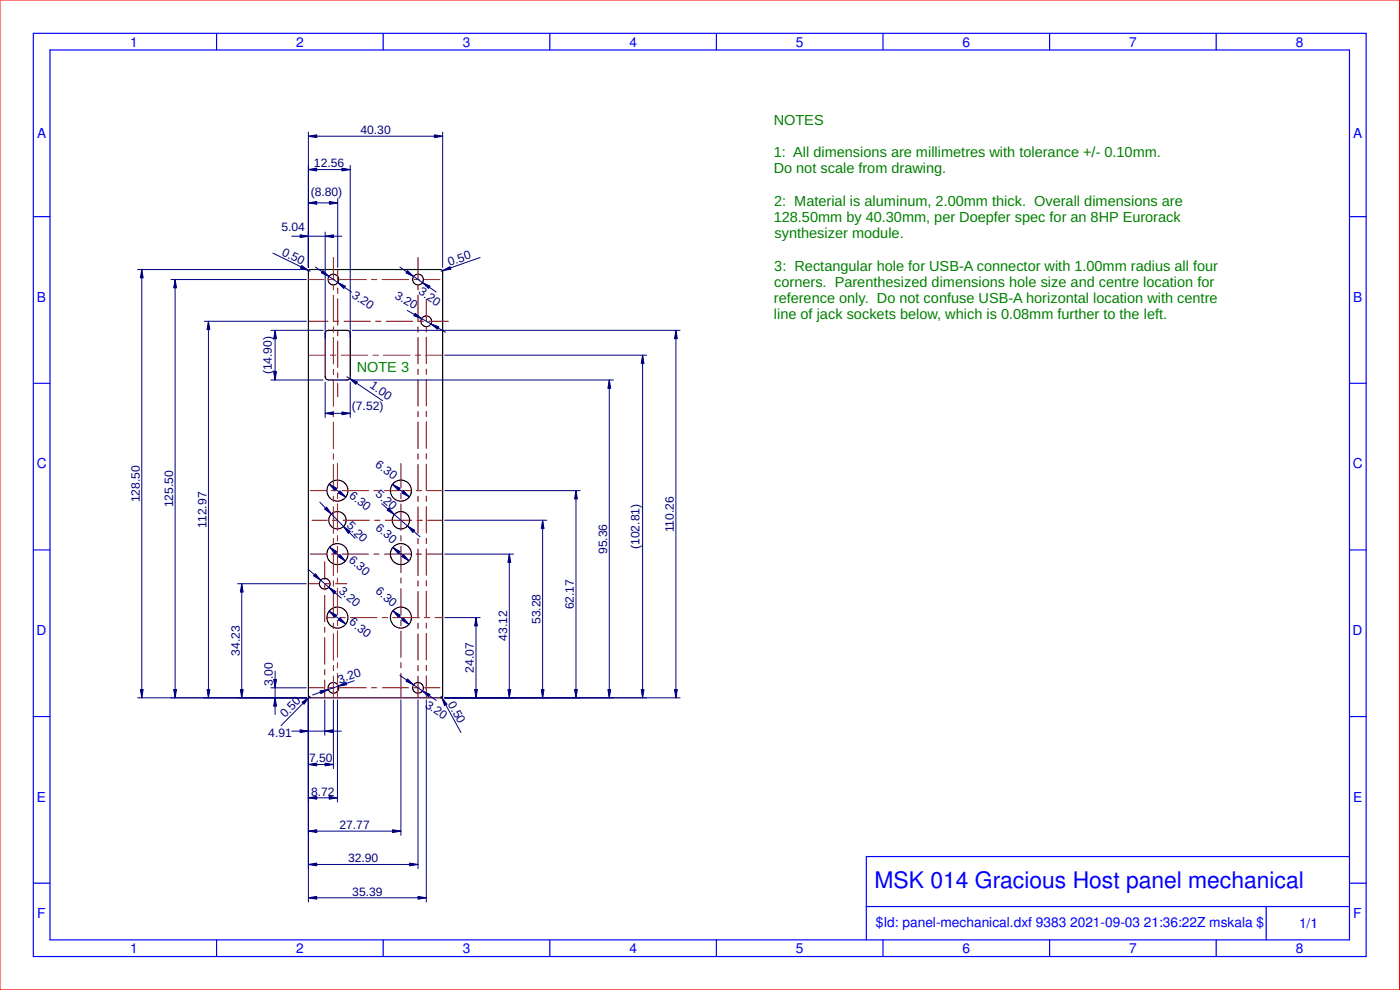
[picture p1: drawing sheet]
<svg xmlns="http://www.w3.org/2000/svg" width="420mm" height="297mm" viewBox="0 0 420 297" stroke-linecap="round" stroke-linejoin="round" font-family="sans-serif">
<g fill="none" stroke="#00f" stroke-width=".35">
<path d="M10 10h400v277h-400zM15 15h390v267h-390zM65 10v5M115 10v5M165 10v5M215 10v5M265 10v5M315 10v5M365 10v5M10 65h5M405 65h5M10 115h5"/>
<path d="M405 115h5M10 165h5M405 165h5M10 215h5M405 215h5M405 257h-145v25M10 265h5M260 272h145M380 272v10M405 265h5M65 282v5M115 282v5"/>
<path d="M165 282v5M215 282v5M265 282v5M315 282v5M365 282v5"/>
</g>
<g fill="none" stroke="#000" stroke-width=".35">
<path d="M92.7 81l39.7-.1 .4 .3 .1 127.7-.4 .4-39.4 .1-.5-.4v-127.6z"/>
<circle cx="100.1" cy="83.9" r="1.6"/>
<circle cx="125.5" cy="83.9" r="1.6"/>
<circle cx="127.9" cy="96.4" r="1.6"/>
<circle cx="101.3" cy="147.2" r="3.2"/>
<circle cx="120.3" cy="147.2" r="3.1"/>
<circle cx="97.5" cy="175.1" r="1.6"/>
<circle cx="101.3" cy="166.3" r="3.2"/>
<circle cx="120.3" cy="166.3" r="3.1"/>
<circle cx="101.3" cy="185.3" r="3.2"/>
<circle cx="120.3" cy="185.3" r="3.1"/>
<circle cx="100.1" cy="206.4" r="1.6"/>
<circle cx="125.5" cy="206.4" r="1.6"/>
</g>
<path d="M0 0h420v297h-420z" fill="none" stroke="#f00" stroke-width=".3"/>
<path d="M81.9 75.9l11.2 5.5" fill="none" stroke="#000080" stroke-width=".3"/>
<path d="M90.5 79.7l2.1 1.5-2.4-.8z" fill="#000080"/>
<path d="M90.5 79.7l2.1 1.5-2.4-.8z" fill="#000080" stroke="#000080" stroke-width=".3"/>
<path d="M144.1 77.3l-11.7 4.1" fill="none" stroke="#000080" stroke-width=".3"/>
<path d="M132.8 81.2l2.2-1.2 .3 .8z" fill="#000080"/>
<path d="M132.8 81.2l2.2-1.2 .3 .8z" fill="#000080" stroke="#000080" stroke-width=".3"/>
<path d="M93.1 208.9l-8.8 8.8" fill="none" stroke="#000080" stroke-width=".3"/>
<path d="M90.6 210.7l2.1-1.5-1.5 2.1z" fill="#000080"/>
<path d="M90.6 210.7l2.1-1.5-1.5 2.1z" fill="#000080" stroke="#000080" stroke-width=".3"/>
<path d="M132.4 208.9l5.9 10.9" fill="none" stroke="#000080" stroke-width=".3"/>
<path d="M132.6 209.3l1.6 2-.8 .4z" fill="#000080"/>
<path d="M132.6 209.3l1.6 2-.8 .4z" fill="#000080" stroke="#000080" stroke-width=".3"/>
<g fill="none" stroke="#000" stroke-width=".35">
<path d="M97.9 99.4l.6-.3h5.7l.8 .6 .1 13.4-.6 .8-6 .1-.8-.6-.1-13.3z"/>
<circle cx="101.3" cy="156.1" r="2.6"/>
<circle cx="120.3" cy="156.1" r="2.6"/>
</g>
<g fill="none" stroke="#800000" stroke-width=".3">
<path d="M100.1 77.3v6.5M125.5 77.3v6.5M92.6 83.9h4.6M92.6 96.4h5.9M98.8 83.9h1.6M100.1 85.4v1.6M100.1 88.6v7.9M100.1 98.1v1.6M100.1 96.4h1.5M101.4 80.9v4M101.4 86.5v1.5M101.4 89.6v8"/>
<path d="M101.4 99.2v1.5M102 83.9h7.9M103.2 96.4h8M111.5 83.9h1.6M112.8 96.4h1.5M114.7 83.9h7.9M115.9 96.4h8M124.2 83.9h1.6M125.5 85.4v1.6M125.5 88.6v7.9M125.5 98.1v1.6M125.5 96.4h1.5"/>
<path d="M127.4 83.9h4.7M127.9 89.8v6.6M127.9 98v1.6M128.6 96.4h5.9M92.6 106.6h5M99.2 106.6h1.6M100.1 101.3v7.9M100.1 110.8v1.6M100.1 114v7.9M101.4 102.3v8M101.4 111.9v1.5M101.4 115v4"/>
<path d="M102.4 106.6h7.9M111.9 106.6h1.6M115.1 106.6h7.9M124.6 106.6h1.6M125.5 101.3v7.9M125.5 110.8v1.6M125.5 114v7.9M127.8 106.6h5.1M127.9 101.2v7.9M127.9 110.7v1.6M127.9 113.9v7.9M100.1 123.5v1.6"/>
<path d="M100.1 126.7v7.9M100.1 136.2v1.6M100.1 139.4v7.9M101.3 139.1v7.3M120.3 139.1v7.3M125.5 123.5v1.6M125.5 126.7v7.9M125.5 136.2v1.6M125.5 139.4v7.9M127.9 123.4v1.6M127.9 126.6v7.9M127.9 136.1v1.6"/>
<path d="M127.9 139.3v7.9M93.1 147.2h4.8M93.7 156.1h4.5M99.5 147.2h1.6M99.8 156.1h1.6M100.1 148.9v1.6M100.1 152.1v7.9M101.3 148v1.6M101.3 151.2v7.9M102.7 147.2h7.9M102.9 156.1h8M112.2 147.2h1.6"/>
<path d="M112.5 156.1h1.6M115.4 147.2h7.9M115.6 156.1h8M120.3 148v1.6M120.3 151.2v7.9M124.9 147.2h1.6M125.2 156.1h1.6M125.5 148.9v1.6M125.5 152.1v7.9M127.9 148.8v1.6M127.9 152v7.9M128.1 147.2h4.8"/>
<path d="M128.3 156.1h4.6M92.6 175.1h3.3M93.1 166.3h4.8M97.5 168.5v5.4M97.5 175.5v1.6M97.5 178.6v8M97.5 175.1h1.6M99.5 166.3h1.6M100.1 161.6v1.6M100.1 164.8v7.9M100.1 174.3v1.6M100.1 177.5v7.9"/>
<path d="M100.7 175.1h3.4M101.3 160.7v1.6M101.3 163.9v7.9M101.3 173.4v1.6M101.3 176.6v7.9M102.7 166.3h7.9M112.2 166.3h1.6M115.4 166.3h7.9M120.3 160.7v1.6M120.3 163.9v7.9M120.3 173.4v1.6M120.3 176.6v7.9"/>
<path d="M124.9 166.3h1.6M125.5 161.6v1.6M125.5 164.8v7.9M125.5 174.3v1.6M125.5 177.5v7.9M127.9 161.5v1.6M127.9 164.7v7.9M127.9 174.2v1.6M127.9 177.4v7.9M128.1 166.3h4.8M97.5 188.2v1.6M97.5 191.3v8"/>
<path d="M98.1 185.3h2.3M100.1 187v1.6M100.1 190.2v7.9M100.1 199.7v1.6M101.3 186.1v1.6M101.3 189.3v7.9M101.3 198.8v1.6M102 185.3h1.6M105.2 185.3h7.9M114.7 185.3h1.6M117.9 185.3h7.9M120.3 186.1v1.6"/>
<path d="M120.3 189.3v7.9M120.3 198.8v1.6M125.5 187v1.6M125.5 190.2v7.9M125.5 199.7v1.6M127.4 185.3h1.6M127.9 186.9v1.6M127.9 190.1v7.9M127.9 199.6v1.6M130.6 185.3h2.3M92.6 206.4h4.6M97.5 200.9v1.6"/>
<path d="M97.5 204v5.4M98.8 206.4h1.6M100.1 202.9v6.5M101.3 202v7.4M102 206.4h7.9M111.5 206.4h1.6M114.7 206.4h7.9M120.3 202v7.4M124.2 206.4h1.6M125.5 202.9v6.5M127.4 206.4h4.7M127.9 202.8v6.6"/>
</g>
<path d="M41.3 80.9h50.6M42.6 80.9v128.5M41.3 209.4h50.6" fill="none" stroke="#000080" stroke-width=".3"/>
<path d="M42.1 206.9h.9l-.4 2.5z" fill="#000080"/>
<path d="M42.1 206.9h.9l-.4 2.5z" fill="#000080" stroke="#000080" stroke-width=".3"/>
<path d="M42.6 80.9l.4 2.5h-.9z" fill="#000080"/>
<path d="M42.6 80.9l.4 2.5h-.9z" fill="#000080" stroke="#000080" stroke-width=".3"/>
<path d="M81.3 209.4h10.6M81.3 206.4h10.6M82.6 201.4v13" fill="none" stroke="#000080" stroke-width=".3"/>
<path d="M82.6 209.4l.4 2.5h-.9z" fill="#000080"/>
<path d="M82.6 209.4l.4 2.5h-.9z" fill="#000080" stroke="#000080" stroke-width=".3"/>
<path d="M82.1 203.9h.9l-.4 2.5z" fill="#000080"/>
<path d="M82.1 203.9h.9l-.4 2.5z" fill="#000080" stroke="#000080" stroke-width=".3"/>
<path d="M71.3 175.1h20.6M72.6 175.1v34.3M71.3 209.4h20.6" fill="none" stroke="#000080" stroke-width=".3"/>
<path d="M72.1 206.9h.9l-.4 2.5z" fill="#000080"/>
<path d="M72.1 206.9h.9l-.4 2.5z" fill="#000080" stroke="#000080" stroke-width=".3"/>
<path d="M72.6 175.1l.4 2.5h-.9z" fill="#000080"/>
<path d="M72.6 175.1l.4 2.5h-.9z" fill="#000080" stroke="#000080" stroke-width=".3"/>
<path d="M61.3 96.4h30.6M62.6 96.4v113M61.3 209.4h30.6" fill="none" stroke="#000080" stroke-width=".3"/>
<path d="M62.1 206.9h.9l-.4 2.5z" fill="#000080"/>
<path d="M62.1 206.9h.9l-.4 2.5z" fill="#000080" stroke="#000080" stroke-width=".3"/>
<path d="M62.6 96.4l.4 2.5h-.9z" fill="#000080"/>
<path d="M62.6 96.4l.4 2.5h-.9z" fill="#000080" stroke="#000080" stroke-width=".3"/>
<path d="M51.3 83.9h40.6M52.6 83.9v125.5M51.3 209.4h40.6" fill="none" stroke="#000080" stroke-width=".3"/>
<path d="M52.1 206.9h.9l-.4 2.5z" fill="#000080"/>
<path d="M52.1 206.9h.9l-.4 2.5z" fill="#000080" stroke="#000080" stroke-width=".3"/>
<path d="M52.6 83.9l.4 2.5h-.9z" fill="#000080"/>
<path d="M52.6 83.9l.4 2.5h-.9z" fill="#000080" stroke="#000080" stroke-width=".3"/>
<path d="M92.6 59.6v20.7M101.4 59.6v20.7M92.6 60.9h8.8" fill="none" stroke="#000080" stroke-width=".3"/>
<path d="M92.6 60.9l2.5-.4v.8z" fill="#000080"/>
<path d="M92.6 60.9l2.5-.4v.8z" fill="#000080" stroke="#000080" stroke-width=".3"/>
<path d="M98.9 60.5l2.5 .4-2.5 .4z" fill="#000080"/>
<path d="M98.9 60.5l2.5 .4-2.5 .4z" fill="#000080" stroke="#000080" stroke-width=".3"/>
<path d="M92.6 39.6v40.7M132.9 39.6v40.7M92.6 40.9h40.3" fill="none" stroke="#000080" stroke-width=".3"/>
<path d="M92.6 40.9l2.5-.4v.8z" fill="#000080"/>
<path d="M92.6 40.9l2.5-.4v.8z" fill="#000080" stroke="#000080" stroke-width=".3"/>
<path d="M130.4 40.5l2.5 .4-2.5 .4z" fill="#000080"/>
<path d="M130.4 40.5l2.5 .4-2.5 .4z" fill="#000080" stroke="#000080" stroke-width=".3"/>
<path d="M97.6 114.6v10.7M105.1 114.6v10.7M97.6 124h7.5" fill="none" stroke="#000080" stroke-width=".3"/>
<path d="M97.6 124l2.5-.4v.8z" fill="#000080"/>
<path d="M97.6 124l2.5-.4v.8z" fill="#000080" stroke="#000080" stroke-width=".3"/>
<path d="M102.6 123.6l2.5 .4-2.5 .4z" fill="#000080"/>
<path d="M102.6 123.6l2.5 .4-2.5 .4z" fill="#000080" stroke="#000080" stroke-width=".3"/>
<path d="M81.3 99.1h15.7M82.6 99.1v14.9M81.3 114h15.7" fill="none" stroke="#000080" stroke-width=".3"/>
<path d="M82.1 111.5h.9l-.4 2.5z" fill="#000080"/>
<path d="M82.1 111.5h.9l-.4 2.5z" fill="#000080" stroke="#000080" stroke-width=".3"/>
<path d="M82.6 99.1l.4 2.5h-.9z" fill="#000080"/>
<path d="M82.6 99.1l.4 2.5h-.9z" fill="#000080" stroke="#000080" stroke-width=".3"/>
<path d="M87.6 70.9h15" fill="none" stroke="#000080" stroke-width=".3"/>
<path d="M90.1 70.5l2.5 .4-2.5 .4z" fill="#000080"/>
<path d="M90.1 70.5l2.5 .4-2.5 .4z" fill="#000080" stroke="#000080" stroke-width=".3"/>
<path d="M97.6 70.9l2.5-.4v.8z" fill="#000080"/>
<path d="M97.6 70.9l2.5-.4v.8z" fill="#000080" stroke="#000080" stroke-width=".3"/>
<path d="M92.6 50.9h12.5M92.6 69.6v10.7M97.6 69.6v31.9" fill="none" stroke="#000080" stroke-width=".3"/>
<path d="M92.6 50.9l2.5-.4v.8z" fill="#000080"/>
<path d="M92.6 50.9l2.5-.4v.8z" fill="#000080" stroke="#000080" stroke-width=".3"/>
<path d="M102.6 50.5l2.5 .4-2.5 .4z" fill="#000080"/>
<path d="M102.6 50.5l2.5 .4-2.5 .4z" fill="#000080" stroke="#000080" stroke-width=".3"/>
<path d="M92.6 49.6v30.7M105.1 49.6v51.9M87.6 219.4h14.9M92.6 210v10.6M97.5 210v10.6" fill="none" stroke="#000080" stroke-width=".3"/>
<path d="M90.1 219l2.5 .4-2.5 .4z" fill="#000080"/>
<path d="M90.1 219l2.5 .4-2.5 .4z" fill="#000080" stroke="#000080" stroke-width=".3"/>
<path d="M97.5 219.4l2.5-.4v.8z" fill="#000080"/>
<path d="M97.5 219.4l2.5-.4v.8z" fill="#000080" stroke="#000080" stroke-width=".3"/>
<path d="M92.6 210v20.6M100.1 210v20.6M92.6 229.4h7.5" fill="none" stroke="#000080" stroke-width=".3"/>
<path d="M92.6 229.4l2.5-.4v.8z" fill="#000080"/>
<path d="M92.6 229.4l2.5-.4v.8z" fill="#000080" stroke="#000080" stroke-width=".3"/>
<path d="M97.6 229l2.5 .4-2.5 .4z" fill="#000080"/>
<path d="M97.6 229l2.5 .4-2.5 .4z" fill="#000080" stroke="#000080" stroke-width=".3"/>
<path d="M92.6 210v30.6M101.3 210v30.6M92.6 239.4h8.7" fill="none" stroke="#000080" stroke-width=".3"/>
<path d="M92.6 239.4l2.5-.4v.8z" fill="#000080"/>
<path d="M92.6 239.4l2.5-.4v.8z" fill="#000080" stroke="#000080" stroke-width=".3"/>
<path d="M98.8 239l2.5 .4-2.5 .4z" fill="#000080"/>
<path d="M98.8 239l2.5 .4-2.5 .4z" fill="#000080" stroke="#000080" stroke-width=".3"/>
<path d="M92.6 210v40.6M120.3 210v40.6M92.6 249.4h27.7" fill="none" stroke="#000080" stroke-width=".3"/>
<path d="M92.6 249.4l2.5-.4v.8z" fill="#000080"/>
<path d="M92.6 249.4l2.5-.4v.8z" fill="#000080" stroke="#000080" stroke-width=".3"/>
<path d="M117.8 249l2.5 .4-2.5 .4z" fill="#000080"/>
<path d="M117.8 249l2.5 .4-2.5 .4z" fill="#000080" stroke="#000080" stroke-width=".3"/>
<path d="M92.6 210v50.6M125.5 210v50.6M92.6 259.4h32.9" fill="none" stroke="#000080" stroke-width=".3"/>
<path d="M92.6 259.4l2.5-.4v.8z" fill="#000080"/>
<path d="M92.6 259.4l2.5-.4v.8z" fill="#000080" stroke="#000080" stroke-width=".3"/>
<path d="M123 259l2.5 .4-2.5 .4z" fill="#000080"/>
<path d="M123 259l2.5 .4-2.5 .4z" fill="#000080" stroke="#000080" stroke-width=".3"/>
<path d="M92.6 210v60.6M127.9 210v60.6M92.6 269.4h35.3" fill="none" stroke="#000080" stroke-width=".3"/>
<path d="M92.6 269.4l2.5-.4v.8z" fill="#000080"/>
<path d="M92.6 269.4l2.5-.4v.8z" fill="#000080" stroke="#000080" stroke-width=".3"/>
<path d="M125.4 269l2.5 .4-2.5 .4z" fill="#000080"/>
<path d="M125.4 269l2.5 .4-2.5 .4z" fill="#000080" stroke="#000080" stroke-width=".3"/>
<path d="M133.5 185.3h10.6M142.9 185.3v24.1M133.5 209.4h10.6" fill="none" stroke="#000080" stroke-width=".3"/>
<path d="M142.4 206.9h.9l-.4 2.5z" fill="#000080"/>
<path d="M142.4 206.9h.9l-.4 2.5z" fill="#000080" stroke="#000080" stroke-width=".3"/>
<path d="M142.9 185.3l.4 2.5h-.9z" fill="#000080"/>
<path d="M142.9 185.3l.4 2.5h-.9z" fill="#000080" stroke="#000080" stroke-width=".3"/>
<path d="M133.5 166.3h20.6M152.9 166.3v43.1M133.5 209.4h20.6" fill="none" stroke="#000080" stroke-width=".3"/>
<path d="M152.4 206.9h.9l-.4 2.5z" fill="#000080"/>
<path d="M152.4 206.9h.9l-.4 2.5z" fill="#000080" stroke="#000080" stroke-width=".3"/>
<path d="M152.9 166.3l.4 2.5h-.9z" fill="#000080"/>
<path d="M152.9 166.3l.4 2.5h-.9z" fill="#000080" stroke="#000080" stroke-width=".3"/>
<path d="M133.5 156.1h30.6M162.9 156.1v53.3M133.5 209.4h30.6" fill="none" stroke="#000080" stroke-width=".3"/>
<path d="M162.4 206.9h.9l-.4 2.5z" fill="#000080"/>
<path d="M162.4 206.9h.9l-.4 2.5z" fill="#000080" stroke="#000080" stroke-width=".3"/>
<path d="M162.9 156.1l.4 2.5h-.9z" fill="#000080"/>
<path d="M162.9 156.1l.4 2.5h-.9z" fill="#000080" stroke="#000080" stroke-width=".3"/>
<path d="M133.5 147.2h40.6M172.9 147.2v62.2M133.5 209.4h40.6" fill="none" stroke="#000080" stroke-width=".3"/>
<path d="M172.4 206.9h.9l-.4 2.5z" fill="#000080"/>
<path d="M172.4 206.9h.9l-.4 2.5z" fill="#000080" stroke="#000080" stroke-width=".3"/>
<path d="M172.9 147.2l.4 2.5h-.9z" fill="#000080"/>
<path d="M172.9 147.2l.4 2.5h-.9z" fill="#000080" stroke="#000080" stroke-width=".3"/>
<path d="M182.9 114v95.4" fill="none" stroke="#000080" stroke-width=".3"/>
<path d="M182.4 206.9h.9l-.4 2.5z" fill="#000080"/>
<path d="M182.4 206.9h.9l-.4 2.5z" fill="#000080" stroke="#000080" stroke-width=".3"/>
<path d="M182.9 114l.4 2.5h-.9z" fill="#000080"/>
<path d="M182.9 114l.4 2.5h-.9z" fill="#000080" stroke="#000080" stroke-width=".3"/>
<path d="M105.7 114h78.4M133.5 106.6h60.6M192.9 106.6v102.8M133.5 209.4h60.6" fill="none" stroke="#000080" stroke-width=".3"/>
<path d="M192.4 206.9h.9l-.4 2.5z" fill="#000080"/>
<path d="M192.4 206.9h.9l-.4 2.5z" fill="#000080" stroke="#000080" stroke-width=".3"/>
<path d="M192.9 106.6l.4 2.5h-.9z" fill="#000080"/>
<path d="M192.9 106.6l.4 2.5h-.9z" fill="#000080" stroke="#000080" stroke-width=".3"/>
<path d="M104.1 113l10.7 7.2" fill="none" stroke="#000080" stroke-width=".3"/>
<path d="M104.9 113.6l2.3 1-.4 .7z" fill="#000080"/>
<path d="M104.9 113.6l2.3 1-.4 .7z" fill="#000080" stroke="#000080" stroke-width=".3"/>
<path d="M98.8 145.3l5 3.8" fill="none" stroke="#000080" stroke-width=".3"/>
<path d="M98.8 145.3l2.2 1.2-.5 .6z" fill="#000080"/>
<path d="M98.8 145.3l2.2 1.2-.5 .6z" fill="#000080" stroke="#000080" stroke-width=".3"/>
<path d="M102 147.3l1.8 1.8-2.3-1.2z" fill="#000080"/>
<path d="M102 147.3l1.8 1.8-2.3-1.2z" fill="#000080" stroke="#000080" stroke-width=".3"/>
<path d="M117.8 145.3l5.1 3.8" fill="none" stroke="#000080" stroke-width=".3"/>
<path d="M121.1 147.3l1.8 1.8-2.3-1.2z" fill="#000080"/>
<path d="M121.1 147.3l1.8 1.8-2.3-1.2z" fill="#000080" stroke="#000080" stroke-width=".3"/>
<path d="M117.8 145.3l2.2 1.2-.4 .7z" fill="#000080"/>
<path d="M117.8 145.3l2.2 1.2-.4 .7z" fill="#000080" stroke="#000080" stroke-width=".3"/>
<path d="M96 150.7l10.6 10.8" fill="none" stroke="#000080" stroke-width=".3"/>
<path d="M97.4 152.7l.6-.5 1.5 2z" fill="#000080"/>
<path d="M97.4 152.7l.6-.5 1.5 2z" fill="#000080" stroke="#000080" stroke-width=".3"/>
<path d="M103.1 158l2 1.5-.6 .5z" fill="#000080"/>
<path d="M103.1 158l2 1.5-.6 .5z" fill="#000080" stroke="#000080" stroke-width=".3"/>
<path d="M98.9 164.2l4.7 4.1" fill="none" stroke="#000080" stroke-width=".3"/>
<path d="M98.9 164.2l2.2 1.3-.6 .6z" fill="#000080"/>
<path d="M98.9 164.2l2.2 1.3-.6 .6z" fill="#000080" stroke="#000080" stroke-width=".3"/>
<path d="M102 166.4l1.6 1.9-2.1-1.3z" fill="#000080"/>
<path d="M102 166.4l1.6 1.9-2.1-1.3z" fill="#000080" stroke="#000080" stroke-width=".3"/>
<path d="M117.9 164.2l4.8 4.1" fill="none" stroke="#000080" stroke-width=".3"/>
<path d="M117.9 164.2l2.2 1.3-.5 .7z" fill="#000080"/>
<path d="M117.9 164.2l2.2 1.3-.5 .7z" fill="#000080" stroke="#000080" stroke-width=".3"/>
<path d="M121.1 166.4l1.6 1.9-2.1-1.3z" fill="#000080"/>
<path d="M121.1 166.4l1.6 1.9-2.1-1.3z" fill="#000080" stroke="#000080" stroke-width=".3"/>
<path d="M114.6 151.1l11.5 10" fill="none" stroke="#000080" stroke-width=".3"/>
<path d="M116.7 152.4l1.7 2-2.2-1.3z" fill="#000080"/>
<path d="M116.7 152.4l1.7 2-2.2-1.3z" fill="#000080" stroke="#000080" stroke-width=".3"/>
<path d="M122.3 157.8l2.2 1.3-.6 .6z" fill="#000080"/>
<path d="M122.3 157.8l2.2 1.3-.6 .6z" fill="#000080" stroke="#000080" stroke-width=".3"/>
<path d="M98.8 183.4l5 3.8" fill="none" stroke="#000080" stroke-width=".3"/>
<path d="M98.8 183.4l2.2 1.2-.5 .6z" fill="#000080"/>
<path d="M98.8 183.4l2.2 1.2-.5 .6z" fill="#000080" stroke="#000080" stroke-width=".3"/>
<path d="M102 185.4l1.8 1.8-2.3-1.2z" fill="#000080"/>
<path d="M102 185.4l1.8 1.8-2.3-1.2z" fill="#000080" stroke="#000080" stroke-width=".3"/>
<path d="M117.9 183.3l4.8 4" fill="none" stroke="#000080" stroke-width=".3"/>
<path d="M117.9 183.3l2.2 1.3-.5 .6z" fill="#000080"/>
<path d="M117.9 183.3l2.2 1.3-.5 .6z" fill="#000080" stroke="#000080" stroke-width=".3"/>
<path d="M121.1 185.4l1.6 1.9-2.2-1.3z" fill="#000080"/>
<path d="M121.1 185.4l1.6 1.9-2.2-1.3z" fill="#000080" stroke="#000080" stroke-width=".3"/>
<path d="M92.5 170.8l9.9 8.7" fill="none" stroke="#000080" stroke-width=".3"/>
<path d="M98.7 176.2l2.1 1.3-.5 .7z" fill="#000080"/>
<path d="M98.7 176.2l2.1 1.3-.5 .7z" fill="#000080" stroke="#000080" stroke-width=".3"/>
<path d="M94.6 172.1l1.7 2-2.2-1.3z" fill="#000080"/>
<path d="M94.6 172.1l1.7 2-2.2-1.3z" fill="#000080" stroke="#000080" stroke-width=".3"/>
<path d="M106.3 204.2l-12.5 4.3" fill="none" stroke="#000080" stroke-width=".3"/>
<path d="M96 207.3l2.5-.4-2.2 1.2z" fill="#000080"/>
<path d="M96 207.3l2.5-.4-2.2 1.2z" fill="#000080" stroke="#000080" stroke-width=".3"/>
<path d="M101.6 205.9l2.2-1.2 .3 .7z" fill="#000080"/>
<path d="M101.6 205.9l2.2-1.2 .3 .7z" fill="#000080" stroke="#000080" stroke-width=".3"/>
<path d="M120 202.6l10.9 7.5" fill="none" stroke="#000080" stroke-width=".3"/>
<path d="M126.8 207.3l2.3 1.1-.5 .6z" fill="#000080"/>
<path d="M126.8 207.3l2.3 1.1-.5 .6z" fill="#000080" stroke="#000080" stroke-width=".3"/>
<path d="M122.3 203.7l1.8 1.8-2.3-1.1z" fill="#000080"/>
<path d="M122.3 203.7l1.8 1.8-2.3-1.1z" fill="#000080" stroke="#000080" stroke-width=".3"/>
<path d="M94.6 80.1l10.9 7.5" fill="none" stroke="#000080" stroke-width=".3"/>
<path d="M96.9 81.2l1.8 1.8-2.3-1.1z" fill="#000080"/>
<path d="M96.9 81.2l1.8 1.8-2.3-1.1z" fill="#000080" stroke="#000080" stroke-width=".3"/>
<path d="M101.4 84.8l2.3 1.1-.5 .7z" fill="#000080"/>
<path d="M101.4 84.8l2.3 1.1-.5 .7z" fill="#000080" stroke="#000080" stroke-width=".3"/>
<path d="M120 80.1l10.9 7.5" fill="none" stroke="#000080" stroke-width=".3"/>
<path d="M122.3 81.2l1.8 1.8-2.3-1.1z" fill="#000080"/>
<path d="M122.3 81.2l1.8 1.8-2.3-1.1z" fill="#000080" stroke="#000080" stroke-width=".3"/>
<path d="M126.8 84.8l2.3 1.1-.5 .6z" fill="#000080"/>
<path d="M126.8 84.8l2.3 1.1-.5 .6z" fill="#000080" stroke="#000080" stroke-width=".3"/>
<path d="M122.2 93.1l11.5 6.6" fill="none" stroke="#000080" stroke-width=".3"/>
<path d="M124.6 94l2 1.6-2.4-.9z" fill="#000080"/>
<path d="M124.6 94l2 1.6-2.4-.9z" fill="#000080" stroke="#000080" stroke-width=".3"/>
<path d="M129.3 97.2l2.4 .9-.4 .7z" fill="#000080"/>
<path d="M129.3 97.2l2.4 .9-.4 .7z" fill="#000080" stroke="#000080" stroke-width=".3"/>
<path d="M202.9 99.1v110.3" fill="none" stroke="#000080" stroke-width=".3"/>
<path d="M202.4 206.9h.9l-.4 2.5z" fill="#000080"/>
<path d="M202.4 206.9h.9l-.4 2.5z" fill="#000080" stroke="#000080" stroke-width=".3"/>
<path d="M202.9 99.1l.4 2.5h-.9z" fill="#000080"/>
<path d="M202.9 99.1l.4 2.5h-.9z" fill="#000080" stroke="#000080" stroke-width=".3"/>
<path d="M105.7 99.1h98.4M133.5 209.4h70.6" fill="none" stroke="#000080" stroke-width=".3"/>
<text font-size="6.9" fill="#00f" x="262.5" y="266.3">MSK 014 Gracious Host panel mechanical</text>
<g font-size="4.4" fill="#008000">
<text x="232.2" y="37.4">NOTES</text>
<text x="232.2" y="47.1">1: All dimensions are millimetres with tolerance +/- 0.10mm.</text>
<text x="232.2" y="52">Do not scale from drawing.</text>
<text x="232.3" y="61.7">2: Material is aluminum, 2.00mm thick. Overall dimensions are</text>
<text x="232.2" y="66.6">128.50mm by 40.30mm, per Doepfer spec for an 8HP Eurorack</text>
<text x="232.4" y="71.5">synthesizer module.</text>
<text x="232.4" y="81.2">3: Rectangular hole for USB-A connector with 1.00mm radius all four</text>
<text x="232.4" y="86">corners. Parenthesized dimensions hole size and centre location for</text>
<text x="232.3" y="95.8">line of jack sockets below, which is 0.08mm further to the left.</text>
<text x="232.3" y="90.9">reference only. Do not confuse USB-A horizontal location with centre</text>
<text x="107" y="111.5">NOTE 3</text>
</g>
<g font-size="4.1" fill="#00f">
<text x="39.1" y="14">1</text>
<text x="88.9" y="14">2</text>
<text x="138.9" y="14">3</text>
<text x="188.9" y="14">4</text>
<text x="238.9" y="14">5</text>
<text x="288.9" y="14">6</text>
<text x="338.8" y="14">7</text>
<text x="388.9" y="14">8</text>
<text x="11.1" y="41.5">A</text>
<text x="406.1" y="41.5">A</text>
<text x="11.1" y="90.5">B</text>
<text x="406.1" y="90.5">B</text>
<text x="11" y="140.5">C</text>
<text x="406" y="140.5">C</text>
<text x="10.9" y="190.5">D</text>
<text x="405.9" y="190.5">D</text>
<text x="11.1" y="240.5">E</text>
<text x="406.1" y="240.5">E</text>
<text x="11.1" y="275.5">F</text>
<text x="406.1" y="275.5">F</text>
<text x="262.9" y="278.1">$Id: panel-mechanical.dxf 9383</text>
<text x="321.2" y="278.1">2021-09-03</text>
<text x="343.3" y="278.1">21:36:22Z mskala $</text>
<text x="389.9" y="278.5">1/1</text>
<text x="39.1" y="286">1</text>
<text x="88.9" y="286">2</text>
<text x="138.9" y="286">3</text>
<text x="188.9" y="286">4</text>
<text x="238.9" y="286">5</text>
<text x="288.9" y="286">6</text>
<text x="338.8" y="286">7</text>
<text x="388.9" y="286">8</text>
</g>
<g font-size="3.6" fill="#000080">
<text x="108.2" y="40.3">40.30</text>
<text x="94.2" y="50.3">12.56</text>
<text x="93.3" y="58.9">(8.80)</text>
<text x="84.4" y="69.3">5.04</text>
<text x="84.3" y="76.4" transform="rotate(26 84.3 76.4)">0.50</text>
<text x="134.9" y="79.8" transform="rotate(-19 134.9 79.8)">0.50</text>
<text x="105.4" y="89" transform="rotate(35 105.4 89)">3.20</text>
<text x="118.3" y="89.3" transform="rotate(30 118.3 89.3)">3.20</text>
<text x="125.4" y="88" transform="rotate(34 125.4 88)">3.20</text>
<text x="81.6" y="112.3" transform="rotate(-90 81.6 112.3)">(14.90)</text>
<text x="110.8" y="116.2" transform="rotate(34 110.8 116.2)">1.00</text>
<text x="105.6" y="123.1">(7.52)</text>
<text x="112.4" y="139.9" transform="rotate(37 112.4 139.9)">6.30</text>
<text x="104.6" y="149" transform="rotate(38 104.6 149)">6.30</text>
<text x="112.5" y="148.6" transform="rotate(41 112.5 148.6)">5.20</text>
<text x="41.9" y="150.7" transform="rotate(-90 41.9 150.7)">128.50</text>
<text x="51.9" y="152.2" transform="rotate(-90 51.9 152.2)">125.50</text>
<text x="61.9" y="158.3" transform="rotate(-90 61.9 158.3)">112.97</text>
<text x="103.9" y="157.9" transform="rotate(46 103.9 157.9)">5.20</text>
<text x="112.5" y="158.7" transform="rotate(40 112.5 158.7)">6.30</text>
<text x="202.2" y="159.7" transform="rotate(-90 202.2 159.7)">110.26</text>
<text x="182.2" y="166.2" transform="rotate(-90 182.2 166.2)">95.36</text>
<text x="191.9" y="164.7" transform="rotate(-90 191.9 164.7)">(102.81)</text>
<text x="104.4" y="168.2" transform="rotate(42 104.4 168.2)">6.30</text>
<text x="101.5" y="177.6" transform="rotate(41 101.5 177.6)">3.20</text>
<text x="112.5" y="177.6" transform="rotate(40 112.5 177.6)">6.30</text>
<text x="172.2" y="182.8" transform="rotate(-90 172.2 182.8)">62.17</text>
<text x="104.6" y="187.1" transform="rotate(37 104.6 187.1)">6.30</text>
<text x="162.2" y="187.3" transform="rotate(-90 162.2 187.3)">53.28</text>
<text x="71.9" y="196.8" transform="rotate(-90 71.9 196.8)">34.23</text>
<text x="152.2" y="192.3" transform="rotate(-90 152.2 192.3)">43.12</text>
<text x="142.2" y="201.9" transform="rotate(-90 142.2 201.9)">24.07</text>
<text x="81.9" y="205.8" transform="rotate(-90 81.9 205.8)">3.00</text>
<text x="101.9" y="205.1" transform="rotate(-19 101.9 205.1)">3.20</text>
<text x="85.6" y="215.6" transform="rotate(-45 85.6 215.6)">0.50</text>
<text x="127.4" y="212" transform="rotate(35 127.4 212)">3.20</text>
<text x="134.3" y="211.1" transform="rotate(61 134.3 211.1)">0.50</text>
<text x="80.5" y="221.3">4.91</text>
<text x="92.7" y="228.8">7.50</text>
<text x="93.4" y="238.8">8.72</text>
<text x="101.9" y="248.8">27.77</text>
<text x="104.5" y="258.8">32.90</text>
<text x="105.7" y="268.8">35.39</text>
</g>
</svg>
